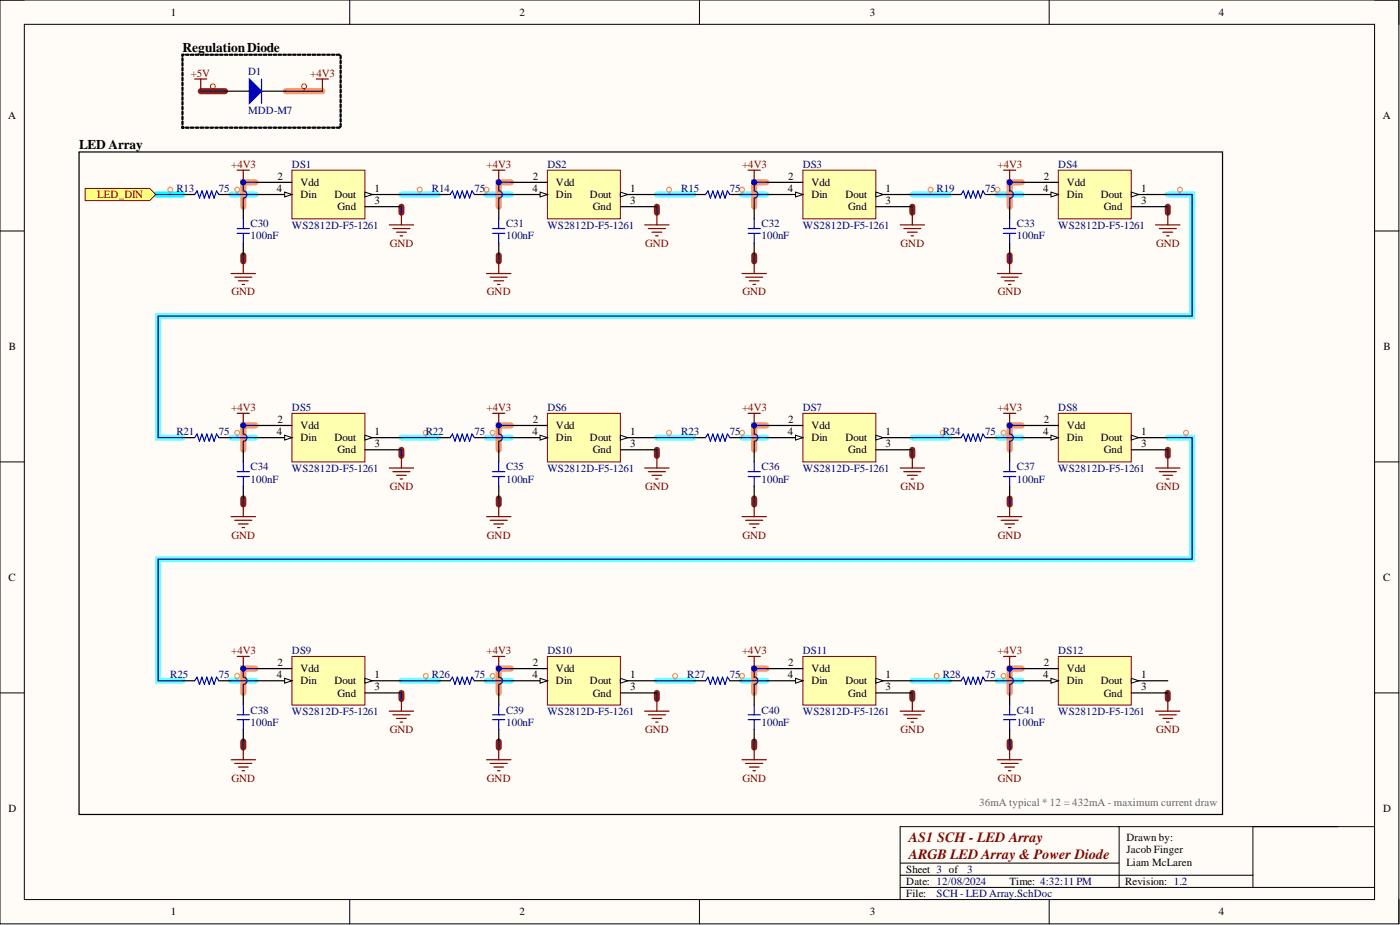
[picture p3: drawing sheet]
<svg xmlns="http://www.w3.org/2000/svg" width="292mm" height="193mm" viewBox="0 0 292 193" stroke-linecap="round" stroke-linejoin="round" font-family="sans-serif">
<path d="M0 0h291.9v192.7h-291.9z" fill-rule="evenodd" fill="#fffcf8"/>
<path d="M0 0h291.9v192.7h-291.9z" fill="none" stroke="#000" stroke-width=".21"/>
<path d="M5.1 5.1h281.7v182.6h-281.7z" fill-rule="evenodd" fill="#fffcf8"/>
<g fill="none" stroke="#000" stroke-width=".21">
<path d="M0 0h5.1M5.1 5.1h281.7v182.6h-281.7zM73 0v5.1M145.9 0v5.1M218.9 0v5.1M286.8 0h5.1v5.1M0 48.2h5.1M286.8 48.2h5.1M0 96.4h5.1M286.8 96.4h5.1M0 144.6h5.1M286.8 144.6h5.1"/>
<path d="M233.5 172.4v12.7M261.4 172.4v12.7M286.8 172.4h-99v15.3M73 187.7v5M145.9 187.7v5M187.8 185.1h99M187.8 182.6h73.6M187.8 180.1h45.7M218.9 187.7v5M291.9 187.7v5"/>
</g>
<g fill="none" stroke="#6effff" stroke-width="1.3">
<path d="M48.2 40.6h5.1M83.8 40.6h7.6M101.5 40.6h5.1M137.1 40.6h7.6M154.8 40.6h5.1M190.4 40.6h7.6M208.1 40.6h5.1M243.7 40.6h5v25.3h-215.7v25.4h5.1M48.2 91.3h5.1M83.8 91.3h7.6M101.5 91.3h5.1M137.1 91.3h7.6"/>
<path d="M154.8 91.3h5.1M190.4 91.3h7.6M208.1 91.3h5.1M243.7 91.3h5v25.4h-215.7v25.3h5.1M48.2 142h5.1M83.8 142h7.6M101.5 142h5.1M137.1 142h7.6M154.8 142h5.1M190.4 142h7.6M208.1 142h5.1"/>
</g>
<g fill="none" stroke="#f96" stroke-width="1.3">
<path d="M59.6 19h7.7M53.3 38h-2.5v5.1M106.6 38h-2.5v5.1M159.9 38h-2.5v5.1M213.2 38h-2.5v5.1M53.3 88.8h-2.5v5M106.6 88.8h-2.5v5M159.9 88.8h-2.5v5M213.2 88.8h-2.5v5M53.3 139.5h-2.5v5.1M106.6 139.5h-2.5v5.1M159.9 139.5h-2.5v5.1"/>
<path d="M213.2 139.5h-2.5v5.1"/>
</g>
<path d="M32.5 40.6h5.6" fill="none" stroke="#0ff" stroke-width="1.3"/>
<path d="M41.9 19h5.1" fill="none" stroke="#a61c00" stroke-width="1.3"/>
<g fill="none" stroke="#783f04" stroke-width="1.3">
<path d="M50.8 53.3v1.2M83.8 43.1v1.3M104.1 53.3v1.2M137.1 43.1v1.3M157.4 53.3v1.2M190.4 43.1v1.3M210.7 53.3v1.2M243.7 43.1v1.3M83.8 93.8v1.3M137.1 93.8v1.3M190.4 93.8v1.3M243.7 93.8v1.3"/>
<path d="M50.8 104v1.2M104.1 104v1.2M157.4 104v1.2M210.7 104v1.2M50.8 154.7v1.3M83.8 144.6v1.2M104.1 154.7v1.3M137.1 144.6v1.2M157.4 154.7v1.3M190.4 144.6v1.2M210.7 154.7v1.3M243.7 144.6v1.2"/>
</g>
<path d="M60.9 35.5h15.2v10.2h-15.2z" fill-rule="evenodd" fill="#ffffb0"/>
<path d="M60.9 35.5h15.2v10.2h-15.2z" fill="none" stroke="#800000" stroke-width=".21"/>
<path d="M76.1 40.6h7.7" fill="none" stroke="#000" stroke-width=".25"/>
<path d="M76.1 40.1l1.6 .5-1.6 .5z" fill="#f8fcff"/>
<path d="M76.1 40.1l1.6 .5-1.6 .5z" fill="none" stroke="#000" stroke-width=".21"/>
<path d="M53.3 38h7.6M53.3 40.6h7.6M76.1 43.1h7.7" fill="none" stroke="#000" stroke-width=".25"/>
<path d="M59.4 40.1l1.5 .5-1.5 .5z" fill="#f8fcff"/>
<path d="M59.4 40.1l1.5 .5-1.5 .5z" fill="none" stroke="#000" stroke-width=".21"/>
<path d="M49.5 48.7h2.5M49.5 47.7h2.5M50.8 45.7v2M50.8 48.7v2" fill="none" stroke="#00f" stroke-width=".25"/>
<path d="M50.8 43.1v2.6M50.8 50.7v2.6" fill="none" stroke="#000" stroke-width=".25"/>
<path d="M49.5 35.5h2.5M50.8 35.5v2.5" fill="none" stroke="#800000" stroke-width=".25"/>
<circle cx="50.8" cy="38" r=".51" fill="#000080"/>
<circle cx="50.8" cy="38" r=".51" fill="none" stroke="#000080" stroke-width=".21"/>
<path d="M48.2 57.1h5.1M49 57.8h3.5M49.7 58.6h2.1M50.5 59.3h.5M50.8 54.5v2.6M81.2 46.9h5.1M82 47.7h3.5M82.7 48.4h2.1M83.5 49.2h.5M83.8 44.4v2.5" fill="none" stroke="#800000" stroke-width=".25"/>
<path d="M17.8 39.3h13.4l1.3 1.3-1.3 1.2h-13.4z" fill-rule="evenodd" fill="#ffff80"/>
<path d="M17.8 39.3h13.4l1.3 1.3-1.3 1.2h-13.4z" fill="none" stroke="#800000" stroke-width=".21"/>
<path d="M114.2 35.5h15.2v10.2h-15.2z" fill-rule="evenodd" fill="#ffffb0"/>
<path d="M114.2 35.5h15.2v10.2h-15.2z" fill="none" stroke="#800000" stroke-width=".21"/>
<path d="M129.4 40.6h7.7" fill="none" stroke="#000" stroke-width=".25"/>
<path d="M129.4 40.1l1.6 .5-1.6 .5z" fill="#f8fcff"/>
<path d="M129.4 40.1l1.6 .5-1.6 .5z" fill="none" stroke="#000" stroke-width=".21"/>
<path d="M106.6 38h7.6M106.6 40.6h7.6M129.4 43.1h7.7" fill="none" stroke="#000" stroke-width=".25"/>
<path d="M112.7 40.1l1.5 .5-1.5 .5z" fill="#f8fcff"/>
<path d="M112.7 40.1l1.5 .5-1.5 .5z" fill="none" stroke="#000" stroke-width=".21"/>
<path d="M102.8 48.7h2.5M102.8 47.7h2.5M104.1 45.7v2M104.1 48.7v2" fill="none" stroke="#00f" stroke-width=".25"/>
<path d="M104.1 43.1v2.6M104.1 50.7v2.6" fill="none" stroke="#000" stroke-width=".25"/>
<path d="M102.8 35.5h2.5M104.1 35.5v2.5" fill="none" stroke="#800000" stroke-width=".25"/>
<circle cx="104.1" cy="38" r=".51" fill="#000080"/>
<circle cx="104.1" cy="38" r=".51" fill="none" stroke="#000080" stroke-width=".21"/>
<path d="M101.5 57.1h5.1M102.3 57.8h3.5M103 58.6h2.1M103.8 59.3h.5M104.1 54.5v2.6M134.5 46.9h5.1M135.3 47.7h3.5M136 48.4h2.1M136.8 49.2h.5M137.1 44.4v2.5" fill="none" stroke="#800000" stroke-width=".25"/>
<path d="M167.5 35.5h15.2v10.2h-15.2z" fill-rule="evenodd" fill="#ffffb0"/>
<path d="M167.5 35.5h15.2v10.2h-15.2z" fill="none" stroke="#800000" stroke-width=".21"/>
<path d="M182.7 40.6h7.7" fill="none" stroke="#000" stroke-width=".25"/>
<path d="M182.7 40.1l1.6 .5-1.6 .5z" fill="#f8fcff"/>
<path d="M182.7 40.1l1.6 .5-1.6 .5z" fill="none" stroke="#000" stroke-width=".21"/>
<path d="M159.9 38h7.6M159.9 40.6h7.6M182.7 43.1h7.7" fill="none" stroke="#000" stroke-width=".25"/>
<path d="M166 40.1l1.5 .5-1.5 .5z" fill="#f8fcff"/>
<path d="M166 40.1l1.5 .5-1.5 .5z" fill="none" stroke="#000" stroke-width=".21"/>
<path d="M156.1 48.7h2.5M156.1 47.7h2.5M157.4 45.7v2M157.4 48.7v2" fill="none" stroke="#00f" stroke-width=".25"/>
<path d="M157.4 43.1v2.6M157.4 50.7v2.6" fill="none" stroke="#000" stroke-width=".25"/>
<path d="M156.1 35.5h2.5M157.4 35.5v2.5" fill="none" stroke="#800000" stroke-width=".25"/>
<circle cx="157.4" cy="38" r=".51" fill="#000080"/>
<circle cx="157.4" cy="38" r=".51" fill="none" stroke="#000080" stroke-width=".21"/>
<path d="M154.8 57.1h5.1M155.6 57.8h3.5M156.3 58.6h2.1M157.1 59.3h.5M157.4 54.5v2.6M187.8 46.9h5.1M188.6 47.7h3.5M189.3 48.4h2.1M190.1 49.2h.5M190.4 44.4v2.5" fill="none" stroke="#800000" stroke-width=".25"/>
<path d="M220.8 35.5h15.2v10.2h-15.2z" fill-rule="evenodd" fill="#ffffb0"/>
<path d="M220.8 35.5h15.2v10.2h-15.2z" fill="none" stroke="#800000" stroke-width=".21"/>
<path d="M236 40.6h7.7" fill="none" stroke="#000" stroke-width=".25"/>
<path d="M236 40.1l1.6 .5-1.6 .5z" fill="#f8fcff"/>
<path d="M236 40.1l1.6 .5-1.6 .5z" fill="none" stroke="#000" stroke-width=".21"/>
<path d="M213.2 38h7.6M213.2 40.6h7.6M236 43.1h7.7" fill="none" stroke="#000" stroke-width=".25"/>
<path d="M219.3 40.1l1.5 .5-1.5 .5z" fill="#f8fcff"/>
<path d="M219.3 40.1l1.5 .5-1.5 .5z" fill="none" stroke="#000" stroke-width=".21"/>
<path d="M209.4 48.7h2.5M209.4 47.7h2.5M210.7 45.7v2M210.7 48.7v2" fill="none" stroke="#00f" stroke-width=".25"/>
<path d="M210.7 43.1v2.6M210.7 50.7v2.6" fill="none" stroke="#000" stroke-width=".25"/>
<path d="M209.4 35.5h2.5M210.7 35.5v2.5" fill="none" stroke="#800000" stroke-width=".25"/>
<circle cx="210.7" cy="38" r=".51" fill="#000080"/>
<circle cx="210.7" cy="38" r=".51" fill="none" stroke="#000080" stroke-width=".21"/>
<path d="M208.1 57.1h5.1M208.9 57.8h3.5M209.6 58.6h2.1M210.4 59.3h.5M210.7 54.5v2.6M241.1 46.9h5.1M241.9 47.7h3.5M242.6 48.4h2.1M243.4 49.2h.5M243.7 44.4v2.5" fill="none" stroke="#800000" stroke-width=".25"/>
<path d="M60.9 86.2h15.2v10.2h-15.2z" fill-rule="evenodd" fill="#ffffb0"/>
<path d="M60.9 86.2h15.2v10.2h-15.2z" fill="none" stroke="#800000" stroke-width=".21"/>
<path d="M76.1 91.3h7.7" fill="none" stroke="#000" stroke-width=".25"/>
<path d="M76.1 90.8l1.6 .5-1.6 .5z" fill="#f8fcff"/>
<path d="M76.1 90.8l1.6 .5-1.6 .5z" fill="none" stroke="#000" stroke-width=".21"/>
<path d="M53.3 88.8h7.6M53.3 91.3h7.6M76.1 93.8h7.7" fill="none" stroke="#000" stroke-width=".25"/>
<path d="M59.4 90.8l1.5 .5-1.5 .5z" fill="#f8fcff"/>
<path d="M59.4 90.8l1.5 .5-1.5 .5z" fill="none" stroke="#000" stroke-width=".21"/>
<path d="M49.5 99.4h2.5M49.5 98.4h2.5M50.8 96.4v2M50.8 99.4v2" fill="none" stroke="#00f" stroke-width=".25"/>
<path d="M50.8 93.8v2.6M50.8 101.4v2.6" fill="none" stroke="#000" stroke-width=".25"/>
<path d="M49.5 86.2h2.5M50.8 86.2v2.6" fill="none" stroke="#800000" stroke-width=".25"/>
<circle cx="50.8" cy="88.8" r=".51" fill="#000080"/>
<circle cx="50.8" cy="88.8" r=".51" fill="none" stroke="#000080" stroke-width=".21"/>
<path d="M81.2 97.6h5.1M82 98.4h3.5M82.7 99.2h2.1M83.5 99.9h.5M83.8 95.1v2.5M48.2 107.8h5.1M49 108.5h3.5M49.7 109.3h2.1M50.5 110.1h.5M50.8 105.2v2.6" fill="none" stroke="#800000" stroke-width=".25"/>
<path d="M114.2 86.2h15.2v10.2h-15.2z" fill-rule="evenodd" fill="#ffffb0"/>
<path d="M114.2 86.2h15.2v10.2h-15.2z" fill="none" stroke="#800000" stroke-width=".21"/>
<path d="M129.4 91.3h7.7" fill="none" stroke="#000" stroke-width=".25"/>
<path d="M129.4 90.8l1.6 .5-1.6 .5z" fill="#f8fcff"/>
<path d="M129.4 90.8l1.6 .5-1.6 .5z" fill="none" stroke="#000" stroke-width=".21"/>
<path d="M106.6 88.8h7.6M106.6 91.3h7.6M129.4 93.8h7.7" fill="none" stroke="#000" stroke-width=".25"/>
<path d="M112.7 90.8l1.5 .5-1.5 .5z" fill="#f8fcff"/>
<path d="M112.7 90.8l1.5 .5-1.5 .5z" fill="none" stroke="#000" stroke-width=".21"/>
<path d="M102.8 99.4h2.5M102.8 98.4h2.5M104.1 96.4v2M104.1 99.4v2" fill="none" stroke="#00f" stroke-width=".25"/>
<path d="M104.1 93.8v2.6M104.1 101.4v2.6" fill="none" stroke="#000" stroke-width=".25"/>
<path d="M102.8 86.2h2.5M104.1 86.2v2.6" fill="none" stroke="#800000" stroke-width=".25"/>
<circle cx="104.1" cy="88.8" r=".51" fill="#000080"/>
<circle cx="104.1" cy="88.8" r=".51" fill="none" stroke="#000080" stroke-width=".21"/>
<path d="M134.5 97.6h5.1M135.3 98.4h3.5M136 99.2h2.1M136.8 99.9h.5M137.1 95.1v2.5M101.5 107.8h5.1M102.3 108.5h3.5M103 109.3h2.1M103.8 110.1h.5M104.1 105.2v2.6" fill="none" stroke="#800000" stroke-width=".25"/>
<path d="M167.5 86.2h15.2v10.2h-15.2z" fill-rule="evenodd" fill="#ffffb0"/>
<path d="M167.5 86.2h15.2v10.2h-15.2z" fill="none" stroke="#800000" stroke-width=".21"/>
<path d="M182.7 91.3h7.7" fill="none" stroke="#000" stroke-width=".25"/>
<path d="M182.7 90.8l1.6 .5-1.6 .5z" fill="#f8fcff"/>
<path d="M182.7 90.8l1.6 .5-1.6 .5z" fill="none" stroke="#000" stroke-width=".21"/>
<path d="M159.9 88.8h7.6M159.9 91.3h7.6M182.7 93.8h7.7" fill="none" stroke="#000" stroke-width=".25"/>
<path d="M166 90.8l1.5 .5-1.5 .5z" fill="#f8fcff"/>
<path d="M166 90.8l1.5 .5-1.5 .5z" fill="none" stroke="#000" stroke-width=".21"/>
<path d="M156.1 99.4h2.5M156.1 98.4h2.5M157.4 96.4v2M157.4 99.4v2" fill="none" stroke="#00f" stroke-width=".25"/>
<path d="M157.4 93.8v2.6M157.4 101.4v2.6" fill="none" stroke="#000" stroke-width=".25"/>
<path d="M156.1 86.2h2.5M157.4 86.2v2.6" fill="none" stroke="#800000" stroke-width=".25"/>
<circle cx="157.4" cy="88.8" r=".51" fill="#000080"/>
<circle cx="157.4" cy="88.8" r=".51" fill="none" stroke="#000080" stroke-width=".21"/>
<path d="M187.8 97.6h5.1M188.6 98.4h3.5M189.3 99.2h2.1M190.1 99.9h.5M190.4 95.1v2.5M154.8 107.8h5.1M155.6 108.5h3.5M156.3 109.3h2.1M157.1 110.1h.5M157.4 105.2v2.6" fill="none" stroke="#800000" stroke-width=".25"/>
<path d="M220.8 86.2h15.2v10.2h-15.2z" fill-rule="evenodd" fill="#ffffb0"/>
<path d="M220.8 86.2h15.2v10.2h-15.2z" fill="none" stroke="#800000" stroke-width=".21"/>
<path d="M236 91.3h7.7" fill="none" stroke="#000" stroke-width=".25"/>
<path d="M236 90.8l1.6 .5-1.6 .5z" fill="#f8fcff"/>
<path d="M236 90.8l1.6 .5-1.6 .5z" fill="none" stroke="#000" stroke-width=".21"/>
<path d="M213.2 88.8h7.6M213.2 91.3h7.6M236 93.8h7.7" fill="none" stroke="#000" stroke-width=".25"/>
<path d="M219.3 90.8l1.5 .5-1.5 .5z" fill="#f8fcff"/>
<path d="M219.3 90.8l1.5 .5-1.5 .5z" fill="none" stroke="#000" stroke-width=".21"/>
<path d="M209.4 99.4h2.5M209.4 98.4h2.5M210.7 96.4v2M210.7 99.4v2" fill="none" stroke="#00f" stroke-width=".25"/>
<path d="M210.7 93.8v2.6M210.7 101.4v2.6" fill="none" stroke="#000" stroke-width=".25"/>
<path d="M209.4 86.2h2.5M210.7 86.2v2.6" fill="none" stroke="#800000" stroke-width=".25"/>
<circle cx="210.7" cy="88.8" r=".51" fill="#000080"/>
<circle cx="210.7" cy="88.8" r=".51" fill="none" stroke="#000080" stroke-width=".21"/>
<path d="M241.1 97.6h5.1M241.9 98.4h3.5M242.6 99.2h2.1M243.4 99.9h.5M243.7 95.1v2.5M208.1 107.8h5.1M208.9 108.5h3.5M209.6 109.3h2.1M210.4 110.1h.5M210.7 105.2v2.6" fill="none" stroke="#800000" stroke-width=".25"/>
<path d="M60.9 136.9h15.2v10.2h-15.2z" fill-rule="evenodd" fill="#ffffb0"/>
<path d="M60.9 136.9h15.2v10.2h-15.2z" fill="none" stroke="#800000" stroke-width=".21"/>
<path d="M76.1 142h7.7" fill="none" stroke="#000" stroke-width=".25"/>
<path d="M76.1 141.5l1.6 .5-1.6 .5z" fill="#f8fcff"/>
<path d="M76.1 141.5l1.6 .5-1.6 .5z" fill="none" stroke="#000" stroke-width=".21"/>
<path d="M53.3 139.5h7.6M53.3 142h7.6M76.1 144.6h7.7" fill="none" stroke="#000" stroke-width=".25"/>
<path d="M59.4 141.5l1.5 .5-1.5 .5z" fill="#f8fcff"/>
<path d="M59.4 141.5l1.5 .5-1.5 .5z" fill="none" stroke="#000" stroke-width=".21"/>
<path d="M49.5 150.1h2.5M49.5 149.1h2.5M50.8 147.1v2M50.8 150.1v2.1" fill="none" stroke="#00f" stroke-width=".25"/>
<path d="M50.8 144.6v2.5M50.8 152.2v2.5" fill="none" stroke="#000" stroke-width=".25"/>
<path d="M49.5 136.9h2.5M50.8 136.9v2.6" fill="none" stroke="#800000" stroke-width=".25"/>
<circle cx="50.8" cy="139.5" r=".51" fill="#000080"/>
<circle cx="50.8" cy="139.5" r=".51" fill="none" stroke="#000080" stroke-width=".21"/>
<path d="M48.2 158.5h5.1M49 159.3h3.5M50.8 156v2.5M81.2 148.4h5.1M82 149.1h3.5M82.7 149.9h2.1M83.5 150.6h.5M83.8 145.8v2.6M49.7 160h2.1M50.5 160.8h.5" fill="none" stroke="#800000" stroke-width=".25"/>
<path d="M114.2 136.9h15.2v10.2h-15.2z" fill-rule="evenodd" fill="#ffffb0"/>
<path d="M114.2 136.9h15.2v10.2h-15.2z" fill="none" stroke="#800000" stroke-width=".21"/>
<path d="M129.4 142h7.7" fill="none" stroke="#000" stroke-width=".25"/>
<path d="M129.4 141.5l1.6 .5-1.6 .5z" fill="#f8fcff"/>
<path d="M129.4 141.5l1.6 .5-1.6 .5z" fill="none" stroke="#000" stroke-width=".21"/>
<path d="M106.6 139.5h7.6M106.6 142h7.6M129.4 144.6h7.7" fill="none" stroke="#000" stroke-width=".25"/>
<path d="M112.7 141.5l1.5 .5-1.5 .5z" fill="#f8fcff"/>
<path d="M112.7 141.5l1.5 .5-1.5 .5z" fill="none" stroke="#000" stroke-width=".21"/>
<path d="M102.8 150.1h2.5M102.8 149.1h2.5M104.1 147.1v2M104.1 150.1v2.1" fill="none" stroke="#00f" stroke-width=".25"/>
<path d="M104.1 144.6v2.5M104.1 152.2v2.5" fill="none" stroke="#000" stroke-width=".25"/>
<path d="M102.8 136.9h2.5M104.1 136.9v2.6" fill="none" stroke="#800000" stroke-width=".25"/>
<circle cx="104.1" cy="139.5" r=".51" fill="#000080"/>
<circle cx="104.1" cy="139.5" r=".51" fill="none" stroke="#000080" stroke-width=".21"/>
<path d="M101.5 158.5h5.1M102.3 159.3h3.5M104.1 156v2.5M134.5 148.4h5.1M135.3 149.1h3.5M136 149.9h2.1M136.8 150.6h.5M137.1 145.8v2.6M103 160h2.1M103.8 160.8h.5" fill="none" stroke="#800000" stroke-width=".25"/>
<path d="M167.5 136.9h15.2v10.2h-15.2z" fill-rule="evenodd" fill="#ffffb0"/>
<path d="M167.5 136.9h15.2v10.2h-15.2z" fill="none" stroke="#800000" stroke-width=".21"/>
<path d="M182.7 142h7.7" fill="none" stroke="#000" stroke-width=".25"/>
<path d="M182.7 141.5l1.6 .5-1.6 .5z" fill="#f8fcff"/>
<path d="M182.7 141.5l1.6 .5-1.6 .5z" fill="none" stroke="#000" stroke-width=".21"/>
<path d="M159.9 139.5h7.6M159.9 142h7.6M182.7 144.6h7.7" fill="none" stroke="#000" stroke-width=".25"/>
<path d="M166 141.5l1.5 .5-1.5 .5z" fill="#f8fcff"/>
<path d="M166 141.5l1.5 .5-1.5 .5z" fill="none" stroke="#000" stroke-width=".21"/>
<path d="M156.1 150.1h2.5M156.1 149.1h2.5M157.4 147.1v2M157.4 150.1v2.1" fill="none" stroke="#00f" stroke-width=".25"/>
<path d="M157.4 144.6v2.5M157.4 152.2v2.5" fill="none" stroke="#000" stroke-width=".25"/>
<path d="M156.1 136.9h2.5M157.4 136.9v2.6" fill="none" stroke="#800000" stroke-width=".25"/>
<circle cx="157.4" cy="139.5" r=".51" fill="#000080"/>
<circle cx="157.4" cy="139.5" r=".51" fill="none" stroke="#000080" stroke-width=".21"/>
<path d="M154.8 158.5h5.1M155.6 159.3h3.5M157.4 156v2.5M187.8 148.4h5.1M188.6 149.1h3.5M189.3 149.9h2.1M190.1 150.6h.5M190.4 145.8v2.6M156.3 160h2.1M157.1 160.8h.5" fill="none" stroke="#800000" stroke-width=".25"/>
<path d="M220.8 136.9h15.2v10.2h-15.2z" fill-rule="evenodd" fill="#ffffb0"/>
<path d="M220.8 136.9h15.2v10.2h-15.2z" fill="none" stroke="#800000" stroke-width=".21"/>
<path d="M236 142h7.7" fill="none" stroke="#000" stroke-width=".25"/>
<path d="M236 141.5l1.6 .5-1.6 .5z" fill="#f8fcff"/>
<path d="M236 141.5l1.6 .5-1.6 .5z" fill="none" stroke="#000" stroke-width=".21"/>
<path d="M213.2 139.5h7.6M213.2 142h7.6M236 144.6h7.7" fill="none" stroke="#000" stroke-width=".25"/>
<path d="M219.3 141.5l1.5 .5-1.5 .5z" fill="#f8fcff"/>
<path d="M219.3 141.5l1.5 .5-1.5 .5z" fill="none" stroke="#000" stroke-width=".21"/>
<path d="M209.4 150.1h2.5M209.4 149.1h2.5M210.7 147.1v2M210.7 150.1v2.1" fill="none" stroke="#00f" stroke-width=".25"/>
<path d="M210.7 144.6v2.5M210.7 152.2v2.5" fill="none" stroke="#000" stroke-width=".25"/>
<path d="M209.4 136.9h2.5M210.7 136.9v2.6" fill="none" stroke="#800000" stroke-width=".25"/>
<circle cx="210.7" cy="139.5" r=".51" fill="#000080"/>
<circle cx="210.7" cy="139.5" r=".51" fill="none" stroke="#000080" stroke-width=".21"/>
<path d="M208.1 158.5h5.1M208.9 159.3h3.5M210.7 156v2.5M241.1 148.4h5.1M241.9 149.1h3.5M242.6 149.9h2.1M243.4 150.6h.5M243.7 145.8v2.6M209.6 160h2.1M210.4 160.8h.5" fill="none" stroke="#800000" stroke-width=".25"/>
<path d="M47 19h5M54.6 19h5" fill="none" stroke="#000" stroke-width=".25"/>
<path d="M54.6 16.5v5.1" fill="none" stroke="#00f" stroke-width=".25"/>
<path d="M52 16.5l2.6 2.5-2.6 2.6z" fill="#00f"/>
<g fill="none" stroke="#00f" stroke-width=".25">
<path d="M52 16.5l2.6 2.5-2.6 2.6zM40.6 40.6l.5-.8 .5 1.5 .5-1.5 .5 1.5 .5-1.5 .6 1.5 .5-1.5 .5 1.5 .5-1.5 .5 .8M93.9 40.6l.5-.8 .5 1.5 .5-1.5 .5 1.5 .5-1.5 .6 1.5 .5-1.5 .5 1.5 .5-1.5 .5 .8M147.2 40.6l.5-.8 .5 1.5 .5-1.5 .5 1.5 .5-1.5 .6 1.5 .5-1.5 .5 1.5 .5-1.5 .5 .8M200.5 40.6l.5-.8 .5 1.5 .5-1.5 .5 1.5 .5-1.5 .5 1.5 .6-1.5 .5 1.5 .5-1.5 .5 .8M40.6 91.3l.5-.8 .5 1.6 .5-1.6 .5 1.6 .5-1.6 .6 1.6 .5-1.6 .5 1.6 .5-1.6 .5 .8M93.9 91.3l.5-.8 .5 1.6 .5-1.6 .5 1.6 .5-1.6 .6 1.6 .5-1.6 .5 1.6 .5-1.6 .5 .8M147.2 91.3l.5-.8 .5 1.6 .5-1.6 .5 1.6 .5-1.6 .6 1.6 .5-1.6 .5 1.6 .5-1.6 .5 .8M200.5 91.3l.5-.8 .5 1.6 .5-1.6 .5 1.6 .5-1.6 .5 1.6 .6-1.6 .5 1.6 .5-1.6 .5 .8M40.6 142l.5-.7 .5 1.5 .5-1.5 .5 1.5 .5-1.5 .6 1.5 .5-1.5 .5 1.5 .5-1.5 .5 .7M93.9 142l.5-.7 .5 1.5 .5-1.5 .5 1.5 .5-1.5 .6 1.5 .5-1.5 .5 1.5 .5-1.5 .5 .7M147.2 142l.5-.7 .5 1.5 .5-1.5 .5 1.5 .5-1.5 .6 1.5 .5-1.5 .5 1.5 .5-1.5 .5 .7"/>
<path d="M200.5 142l.5-.7 .5 1.5 .5-1.5 .5 1.5 .5-1.5 .5 1.5 .6-1.5 .5 1.5 .5-1.5 .5 .7"/>
</g>
<path d="M40.6 16.5h2.5M41.9 16.5v2.5M66 16.5h2.5M67.3 16.5v2.5" fill="none" stroke="#800000" stroke-width=".25"/>
<g fill="none" stroke="#f00" stroke-width=".21">
<path d="M44.4 18.5v.5M63.5 18.5v.5"/>
<circle cx="44.4" cy="18" r=".51"/>
<circle cx="63.5" cy="18" r=".51"/>
</g>
<g fill="none" stroke="#000" stroke-width=".25">
<path d="M16.5 31.7h238.6v138.2h-238.6zM38.1 40.6h2.5M45.7 40.6h2.5M91.4 40.6h2.5M99 40.6h2.5M144.7 40.6h2.5M152.3 40.6h2.5M198 40.6h2.5M205.6 40.6h2.5M38.1 91.3h2.5M45.7 91.3h2.5M91.4 91.3h2.5"/>
<path d="M99 91.3h2.5M144.7 91.3h2.5M152.3 91.3h2.5M198 91.3h2.5M205.6 91.3h2.5M38.1 142h2.5M45.7 142h2.5M91.4 142h2.5M99 142h2.5M144.7 142h2.5M152.3 142h2.5M198 142h2.5"/>
<path d="M205.6 142h2.5"/>
</g>
<path d="M38 26.3l.2 .1-.1 .4zM38 25.3l.2 .1-.1 .6-.2-.1zM38 24.3h.2l-.1 .7-.2-.1zM38 23.2l.2 .1-.1 .7-.2-.2zM38 22.2l.2 .1-.1 .7-.2-.2zM38 21.2l.2 .1-.1 .6-.2-.1zM38 20.2l.2 .1-.1 .6-.2-.1zM38 19.2l.2 .1-.1 .6-.2-.1zM38 18.2l.2 .1-.1 .6-.2-.1zM38 17.2h.2l-.1 .7-.2-.1zM38 16.1l.2 .1-.1 .7-.2-.2zM38 15.1l.2 .1-.1 .7-.2-.2zM38 14.1l.2 .1-.1 .6-.2-.1zM38 13.1l.2 .1-.1 .6-.2-.1zM38 12.1l.2 .1-.1 .6-.2-.1zM37.9 11.3l.6 .1-.4 .1 .1-.1-.1 .4zM38.7 11.3h.6l.2 .1-.7 .1zM39.8 11.3h.6l.1 .1-.7 .1zM40.8 11.3h.6l.1 .1-.6 .1zM41.8 11.3h.6l.1 .1-.6 .1zM42.8 11.3h.6l.1 .1-.6 .1zM43.8 11.3h.6l.1 .1-.6 .1zM44.8 11.3h.6l.2 .1-.7 .1zM45.8 11.3h.6l.2 .1-.7 .1zM46.9 11.3h.6l.1 .1-.6 .1zM47.9 11.3h.6l.1 .1-.6 .1zM48.9 11.3h.6l.1 .1-.6 .1zM49.9 11.3h.6l.1 .1-.6 .1zM50.9 11.3h.6l.1 .1-.6 .1zM51.9 11.3h.6l.2 .1-.7 .1zM53 11.3h.6l.1 .1-.7 .1zM54 11.3h.6l.1 .1-.6 .1zM55 11.3h.6l.1 .1-.6 .1zM56 11.3h.6l.1 .1-.6 .1zM57 11.3h.6l.1 .1-.6 .1zM58 11.3h.6l.2 .1-.7 .1zM59 11.3h.6l.2 .1-.7 .1zM60.1 11.3h.6l.1 .1-.6 .1zM61.1 11.3h.6l.1 .1-.6 .1zM62.1 11.3h.6l.1 .1-.6 .1zM63.1 11.3h.6l.1 .1-.6 .1zM64.1 11.3h.6l.1 .1-.6 .1zM65.1 11.3h.6l.2 .1-.7 .1zM66.2 11.3h.5l.2 .1-.7 .1zM67.2 11.3h.6l.1 .1-.6 .1zM68.2 11.3h.6l.1 .1-.6 .1zM69.2 11.3h.6l.1 .1-.6 .1zM70.2 11.3h.6l.1 .1-.6 .1zM71 11.6l.2 .1-.1 .6-.2-.1zM71 12.6l.2 .1-.1 .6-.2-.1zM71 13.6l.2 .1-.1 .6-.2-.1zM71 14.6l.2 .1-.1 .6-.2-.1zM71 15.6l.2 .1-.1 .7-.2-.2zM71 16.7h.2l-.1 .7-.2-.2zM71 17.7l.2 .1-.1 .6-.2-.1zM71 18.7l.2 .1-.1 .6-.2-.1zM71 19.7l.2 .1-.1 .6-.2-.1zM71 20.7l.2 .1-.1 .6-.2-.1zM71 21.7l.2 .1-.1 .6-.2-.1zM71 22.7l.2 .1-.1 .7-.2-.2zM71 23.8h.2l-.1 .7-.2-.2zM71 24.8l.2 .1-.1 .6-.2-.1zM71 25.8l.2 .1-.1 .6-.2-.1zM70.2 26.5h.6l.1 .1-.6 .2zM69.2 26.5h.6l.1 .1-.6 .2zM68.2 26.5h.6l.1 .1-.6 .2zM67.2 26.5h.6l.1 .1-.6 .2zM66.2 26.5h.5l.2 .1-.7 .2zM65.1 26.5h.6l.2 .1-.7 .2zM64.1 26.5h.6l.1 .1-.6 .2zM63.1 26.5h.6l.1 .1-.6 .2zM62.1 26.5h.6l.1 .1-.6 .2zM61.1 26.5h.6l.1 .1-.6 .2zM60.1 26.5h.6l.1 .1-.6 .2zM59 26.5h.6l.2 .1-.7 .2zM58 26.5h.6l.2 .1-.7 .2zM57 26.5h.6l.1 .1-.6 .2zM56 26.5h.6l.1 .1-.6 .2zM55 26.5h.6l.1 .1-.6 .2zM54 26.5h.6l.1 .1-.6 .2zM53 26.5h.6l.1 .1-.7 .2zM51.9 26.5h.6l.2 .1-.7 .2zM50.9 26.5h.6l.1 .1-.6 .2zM49.9 26.5h.6l.1 .1-.6 .2zM48.9 26.5h.6l.1 .1-.6 .2zM47.9 26.5h.6l.1 .1-.6 .2zM46.9 26.5h.6l.1 .1-.6 .2zM45.8 26.5h.6l.2 .1-.7 .2zM44.8 26.5h.6l.2 .1-.7 .2zM43.8 26.5h.6l.1 .1-.6 .2zM42.8 26.5h.6l.1 .1-.6 .2zM41.8 26.5h.6l.1 .1-.6 .2zM40.8 26.5h.6l.1 .1-.6 .2zM39.8 26.5h.6l.1 .1-.7 .2zM38.7 26.5h.6l.2 .1-.7 .2zM38 26.5l.5 .1-.4 .2z" fill="#000" stroke="#000" stroke-width=".21"/>
<g fill="none" stroke="#e69138" stroke-width=".21">
<path d="M35.5 40.1v.5M49.5 40.1v.5M87.6 40.1v.5M101.5 40.1v.5M139.6 40.1v.5M154.8 40.1v.5M194.2 40.1v.5M208.1 40.1v.5M246.2 40.1v.5M49.5 90.8v.5M88.8 90.8v.5M102.8 90.8v.5"/>
<path d="M139.6 90.8v.5M154.8 90.8v.5M196.7 90.8v.5M209.4 90.8v.5M247.5 90.8v.5M49.5 141.5v.5M88.8 141.5v.5M102.8 141.5v.5M140.9 141.5v.5M154.8 141.5v.5M195.4 141.5v.5M209.4 141.5v.5"/>
<circle cx="35.5" cy="39.6" r=".51"/>
<circle cx="49.5" cy="39.6" r=".51"/>
<circle cx="87.6" cy="39.6" r=".51"/>
<circle cx="101.5" cy="39.6" r=".51"/>
<circle cx="139.6" cy="39.6" r=".51"/>
<circle cx="154.8" cy="39.6" r=".51"/>
<circle cx="194.2" cy="39.6" r=".51"/>
<circle cx="208.1" cy="39.6" r=".51"/>
<circle cx="246.2" cy="39.6" r=".51"/>
<circle cx="49.5" cy="90.3" r=".51"/>
<circle cx="88.8" cy="90.3" r=".51"/>
<circle cx="102.8" cy="90.3" r=".51"/>
<circle cx="139.6" cy="90.3" r=".51"/>
<circle cx="154.8" cy="90.3" r=".51"/>
<circle cx="196.7" cy="90.3" r=".51"/>
<circle cx="209.4" cy="90.3" r=".51"/>
<circle cx="247.5" cy="90.3" r=".51"/>
<circle cx="49.5" cy="141" r=".51"/>
<circle cx="88.8" cy="141" r=".51"/>
<circle cx="102.8" cy="141" r=".51"/>
<circle cx="140.9" cy="141" r=".51"/>
<circle cx="154.8" cy="141" r=".51"/>
<circle cx="195.4" cy="141" r=".51"/>
<circle cx="209.4" cy="141" r=".51"/>
</g>
<path d="M53.3 38h-2.5v1.8a.76 .76 0 0 1 .7 .8 .76 .76 0 0 1-.7 .7v1.8M48.2 40.6h5.1" fill="none" stroke="#000080" stroke-width=".25"/>
<circle cx="50.8" cy="38" r=".51" fill="#000080"/>
<circle cx="50.8" cy="38" r=".51" fill="none" stroke="#000080" stroke-width=".21"/>
<path d="M106.6 38h-2.5v1.8a.76 .76 0 0 1 .7 .8 .76 .76 0 0 1-.7 .7v1.8M32.5 40.6h5.6M101.5 40.6h5.1" fill="none" stroke="#000080" stroke-width=".25"/>
<circle cx="104.1" cy="38" r=".51" fill="#000080"/>
<circle cx="104.1" cy="38" r=".51" fill="none" stroke="#000080" stroke-width=".21"/>
<path d="M159.9 38h-2.5v1.8a.76 .76 0 0 1 .7 .8 .76 .76 0 0 1-.7 .7v1.8M154.8 40.6h5.1" fill="none" stroke="#000080" stroke-width=".25"/>
<circle cx="157.4" cy="38" r=".51" fill="#000080"/>
<circle cx="157.4" cy="38" r=".51" fill="none" stroke="#000080" stroke-width=".21"/>
<path d="M213.2 38h-2.5v1.8a.76 .76 0 0 1 .7 .8 .76 .76 0 0 1-.7 .7v1.8M208.1 40.6h5.1" fill="none" stroke="#000080" stroke-width=".25"/>
<circle cx="210.7" cy="38" r=".51" fill="#000080"/>
<circle cx="210.7" cy="38" r=".51" fill="none" stroke="#000080" stroke-width=".21"/>
<path d="M83.8 40.6h7.6M137.1 40.6h7.6M190.4 40.6h7.6M48.2 91.3h5.1M53.3 88.8h-2.5v1.7a.76 .76 0 0 1 .7 .8 .76 .76 0 0 1-.7 .8v1.7" fill="none" stroke="#000080" stroke-width=".25"/>
<circle cx="50.8" cy="88.8" r=".51" fill="#000080"/>
<circle cx="50.8" cy="88.8" r=".51" fill="none" stroke="#000080" stroke-width=".21"/>
<path d="M101.5 91.3h5.1M106.6 88.8h-2.5v1.7a.76 .76 0 0 1 .7 .8 .76 .76 0 0 1-.7 .8v1.7" fill="none" stroke="#000080" stroke-width=".25"/>
<circle cx="104.1" cy="88.8" r=".51" fill="#000080"/>
<circle cx="104.1" cy="88.8" r=".51" fill="none" stroke="#000080" stroke-width=".21"/>
<path d="M154.8 91.3h5.1M159.9 88.8h-2.5v1.7a.76 .76 0 0 1 .7 .8 .76 .76 0 0 1-.7 .8v1.7" fill="none" stroke="#000080" stroke-width=".25"/>
<circle cx="157.4" cy="88.8" r=".51" fill="#000080"/>
<circle cx="157.4" cy="88.8" r=".51" fill="none" stroke="#000080" stroke-width=".21"/>
<path d="M208.1 91.3h5.1M213.2 88.8h-2.5v1.7a.76 .76 0 0 1 .7 .8 .76 .76 0 0 1-.7 .8v1.7" fill="none" stroke="#000080" stroke-width=".25"/>
<circle cx="210.7" cy="88.8" r=".51" fill="#000080"/>
<circle cx="210.7" cy="88.8" r=".51" fill="none" stroke="#000080" stroke-width=".21"/>
<path d="M83.8 91.3h7.6M137.1 91.3h7.6M190.4 91.3h7.6M53.3 139.5h-2.5v1.8a.76 .76 0 0 1 .7 .7 .76 .76 0 0 1-.7 .8v1.8M48.2 142h5.1" fill="none" stroke="#000080" stroke-width=".25"/>
<circle cx="50.8" cy="139.5" r=".51" fill="#000080"/>
<circle cx="50.8" cy="139.5" r=".51" fill="none" stroke="#000080" stroke-width=".21"/>
<path d="M106.6 139.5h-2.5v1.8a.76 .76 0 0 1 .7 .7 .76 .76 0 0 1-.7 .8v1.8M101.5 142h5.1" fill="none" stroke="#000080" stroke-width=".25"/>
<circle cx="104.1" cy="139.5" r=".51" fill="#000080"/>
<circle cx="104.1" cy="139.5" r=".51" fill="none" stroke="#000080" stroke-width=".21"/>
<path d="M159.9 139.5h-2.5v1.8a.76 .76 0 0 1 .7 .7 .76 .76 0 0 1-.7 .8v1.8M154.8 142h5.1" fill="none" stroke="#000080" stroke-width=".25"/>
<circle cx="157.4" cy="139.5" r=".51" fill="#000080"/>
<circle cx="157.4" cy="139.5" r=".51" fill="none" stroke="#000080" stroke-width=".21"/>
<path d="M213.2 139.5h-2.5v1.8a.76 .76 0 0 1 .7 .7 .76 .76 0 0 1-.7 .8v1.8M208.1 142h5.1" fill="none" stroke="#000080" stroke-width=".25"/>
<circle cx="210.7" cy="139.5" r=".51" fill="#000080"/>
<circle cx="210.7" cy="139.5" r=".51" fill="none" stroke="#000080" stroke-width=".21"/>
<g fill="none" stroke="#000080" stroke-width=".25">
<path d="M41.9 19h5.1M59.6 19h7.7M50.8 53.3v1.2M83.8 43.1v1.3M104.1 53.3v1.2M137.1 43.1v1.3M157.4 53.3v1.2M190.4 43.1v1.3M210.7 53.3v1.2M243.7 40.6h5v25.3h-215.7v25.4h5.1M243.7 43.1v1.3M83.8 93.8v1.3"/>
<path d="M137.1 93.8v1.3M190.4 93.8v1.3M243.7 91.3h5v25.4h-215.7v25.3h5.1M243.7 93.8v1.3M50.8 104v1.2M104.1 104v1.2M157.4 104v1.2M210.7 104v1.2M50.8 154.7v1.3M83.8 142h7.6M83.8 144.6v1.2M104.1 154.7v1.3"/>
<path d="M137.1 142h7.6M137.1 144.6v1.2M157.4 154.7v1.3M190.4 142h7.6M190.4 144.6v1.2M210.7 154.7v1.3M243.7 144.6v1.2"/>
</g>
<g font-size="3" fill="#800000">
<text x="189.6" y="175.6">AS1 SCH - LED Array</text>
<text x="189.6" y="179.1">ARGB LED Array&amp; Power Diode</text>
</g>
<g font-size="2.8">
<text x="38.1" y="10.8">RegulationDiode</text>
<text x="16.5" y="31.1">LED Array</text>
</g>
<g font-size="2.3">
<text x="35.6" y="3.3">1</text>
<text x="108.4" y="3.3">2</text>
<text x="181.5" y="3.3">3</text>
<text x="254.3" y="3.3">4</text>
<text x="1.7" y="24.9">A</text>
<text x="288.5" y="24.9">A</text>
<text x="57.8" y="40.1">4</text>
<text x="57.9" y="37.5">2</text>
<text x="62.7" y="38.8">Vdd</text>
<text x="62.7" y="41.3">Din</text>
<text x="69.8" y="41.3">Dout</text>
<text x="78.2" y="40.1">1</text>
<text x="111.1" y="40.1">4</text>
<text x="111.2" y="37.5">2</text>
<text x="116" y="38.8">Vdd</text>
<text x="116" y="41.3">Din</text>
<text x="123.1" y="41.3">Dout</text>
<text x="131.5" y="40.1">1</text>
<text x="164.4" y="40.1">4</text>
<text x="164.5" y="37.5">2</text>
<text x="169.3" y="38.8">Vdd</text>
<text x="169.3" y="41.3">Din</text>
<text x="176.4" y="41.3">Dout</text>
<text x="184.8" y="40.1">1</text>
<text x="217.7" y="40.1">4</text>
<text x="217.8" y="37.5">2</text>
<text x="222.6" y="38.8">Vdd</text>
<text x="222.6" y="41.3">Din</text>
<text x="229.7" y="41.3">Dout</text>
<text x="238.1" y="40.1">1</text>
<text x="70.4" y="43.9">Gnd</text>
<text x="78.2" y="42.6">3</text>
<text x="123.7" y="43.9">Gnd</text>
<text x="131.5" y="42.6">3</text>
<text x="177" y="43.9">Gnd</text>
<text x="184.8" y="42.6">3</text>
<text x="230.3" y="43.9">Gnd</text>
<text x="238.1" y="42.6">3</text>
<text x="1.9" y="73">B</text>
<text x="288.7" y="73">B</text>
<text x="57.9" y="88.3">2</text>
<text x="62.7" y="89.5">Vdd</text>
<text x="111.2" y="88.3">2</text>
<text x="116" y="89.5">Vdd</text>
<text x="164.5" y="88.3">2</text>
<text x="169.3" y="89.5">Vdd</text>
<text x="217.8" y="88.3">2</text>
<text x="222.6" y="89.5">Vdd</text>
<text x="57.8" y="90.8">4</text>
<text x="62.7" y="92.1">Din</text>
<text x="69.8" y="92.1">Dout</text>
<text x="70.4" y="94.6">Gnd</text>
<text x="78.2" y="90.8">1</text>
<text x="78.2" y="93.3">3</text>
<text x="111.1" y="90.8">4</text>
<text x="116" y="92.1">Din</text>
<text x="123.1" y="92.1">Dout</text>
<text x="123.7" y="94.6">Gnd</text>
<text x="131.5" y="90.8">1</text>
<text x="131.5" y="93.3">3</text>
<text x="164.4" y="90.8">4</text>
<text x="169.3" y="92.1">Din</text>
<text x="176.4" y="92.1">Dout</text>
<text x="177" y="94.6">Gnd</text>
<text x="184.8" y="90.8">1</text>
<text x="184.8" y="93.3">3</text>
<text x="217.7" y="90.8">4</text>
<text x="222.6" y="92.1">Din</text>
<text x="229.7" y="92.1">Dout</text>
<text x="230.3" y="94.6">Gnd</text>
<text x="238.1" y="90.8">1</text>
<text x="238.1" y="93.3">3</text>
<text x="1.8" y="121.2">C</text>
<text x="288.6" y="121.2">C</text>
<text x="57.8" y="141.5">4</text>
<text x="57.9" y="139">2</text>
<text x="62.7" y="140.2">Vdd</text>
<text x="62.7" y="142.8">Din</text>
<text x="69.8" y="142.8">Dout</text>
<text x="78.2" y="141.5">1</text>
<text x="111.1" y="141.5">4</text>
<text x="111.2" y="139">2</text>
<text x="116" y="140.2">Vdd</text>
<text x="116" y="142.8">Din</text>
<text x="123.1" y="142.8">Dout</text>
<text x="131.5" y="141.5">1</text>
<text x="164.4" y="141.5">4</text>
<text x="164.5" y="139">2</text>
<text x="169.3" y="140.2">Vdd</text>
<text x="169.3" y="142.8">Din</text>
<text x="176.4" y="142.8">Dout</text>
<text x="184.8" y="141.5">1</text>
<text x="217.7" y="141.5">4</text>
<text x="217.8" y="139">2</text>
<text x="222.6" y="140.2">Vdd</text>
<text x="222.6" y="142.8">Din</text>
<text x="229.7" y="142.8">Dout</text>
<text x="238.1" y="141.5">1</text>
<text x="70.4" y="145.3">Gnd</text>
<text x="78.2" y="144">3</text>
<text x="123.7" y="145.3">Gnd</text>
<text x="131.5" y="144">3</text>
<text x="177" y="145.3">Gnd</text>
<text x="184.8" y="144">3</text>
<text x="230.3" y="145.3">Gnd</text>
<text x="238.1" y="144">3</text>
<text x="1.8" y="169.4">D</text>
<text x="288.6" y="169.4">D</text>
<text x="235" y="175.5">Drawn by:</text>
<text x="235" y="178">Jacob Finger</text>
<text x="189.1" y="184.6">Date: 12/08/2024</text>
<text x="189.1" y="182.1">Sheet 3 of</text>
<text x="210.7" y="184.6">Time: 4:32:11 PM</text>
<text x="234.8" y="184.6">Revision: 1.2</text>
<text x="235" y="180.6">Liam McLaren</text>
<text x="35.6" y="191">1</text>
<text x="108.4" y="191">2</text>
<text x="181.5" y="191">3</text>
<text x="189.1" y="187.2">File:</text>
<text x="254.3" y="191">4</text>
</g>
<g font-size="2.3" fill="#800000">
<text x="39.8" y="16">+5V</text>
<text x="64.7" y="16">+4V3</text>
<text x="48.2" y="35">+4V3</text>
<text x="101.5" y="35">+4V3</text>
<text x="154.8" y="35">+4V3</text>
<text x="208.1" y="35">+4V3</text>
<text x="20.3" y="41.3">LED_DIN</text>
<text x="81.3" y="51.5">GND</text>
<text x="134.6" y="51.5">GND</text>
<text x="187.9" y="51.5">GND</text>
<text x="241.2" y="51.5">GND</text>
<text x="48.3" y="61.6">GND</text>
<text x="101.6" y="61.6">GND</text>
<text x="154.9" y="61.6">GND</text>
<text x="208.2" y="61.6">GND</text>
<text x="48.2" y="85.7">+4V3</text>
<text x="101.5" y="85.7">+4V3</text>
<text x="154.8" y="85.7">+4V3</text>
<text x="208.1" y="85.7">+4V3</text>
<text x="81.3" y="102.2">GND</text>
<text x="134.6" y="102.2">GND</text>
<text x="187.9" y="102.2">GND</text>
<text x="241.2" y="102.2">GND</text>
<text x="48.3" y="112.3">GND</text>
<text x="101.6" y="112.3">GND</text>
<text x="154.9" y="112.3">GND</text>
<text x="208.2" y="112.3">GND</text>
<text x="48.2" y="136.4">+4V3</text>
<text x="101.5" y="136.4">+4V3</text>
<text x="154.8" y="136.4">+4V3</text>
<text x="208.1" y="136.4">+4V3</text>
<text x="81.3" y="152.9">GND</text>
<text x="134.6" y="152.9">GND</text>
<text x="187.9" y="152.9">GND</text>
<text x="241.2" y="152.9">GND</text>
<text x="48.3" y="163.1">GND</text>
<text x="101.6" y="163.1">GND</text>
<text x="154.9" y="163.1">GND</text>
<text x="208.2" y="163.1">GND</text>
</g>
<g font-size="2.3" fill="#000080">
<text x="51.8" y="15.7">D1</text>
<text x="51.8" y="23.8">MDD-M7</text>
<text x="60.9" y="35">DS1</text>
<text x="114.2" y="35">DS2</text>
<text x="167.5" y="35">DS3</text>
<text x="220.8" y="35">DS4</text>
<text x="36.8" y="40.1">R13</text>
<text x="45.7" y="40.1">75</text>
<text x="90.1" y="40.1">R14</text>
<text x="99" y="40.1">75</text>
<text x="142.1" y="40.1">R15</text>
<text x="152.3" y="40.1">75</text>
<text x="195.4" y="40.1">R19</text>
<text x="205.6" y="40.1">75</text>
<text x="52.3" y="47.4">C30</text>
<text x="60.9" y="47.7">WS2812D-F5-1261</text>
<text x="105.6" y="47.4">C31</text>
<text x="114.2" y="47.7">WS2812D-F5-1261</text>
<text x="158.9" y="47.4">C32</text>
<text x="167.5" y="47.7">WS2812D-F5-1261</text>
<text x="212.2" y="47.4">C33</text>
<text x="220.8" y="47.7">WS2812D-F5-1261</text>
<text x="52.3" y="50">100nF</text>
<text x="105.6" y="50">100nF</text>
<text x="158.9" y="50">100nF</text>
<text x="212.2" y="50">100nF</text>
<text x="60.9" y="85.7">DS5</text>
<text x="114.2" y="85.7">DS6</text>
<text x="167.5" y="85.7">DS7</text>
<text x="220.8" y="85.7">DS8</text>
<text x="36.8" y="90.8">R21</text>
<text x="45.7" y="90.8">75</text>
<text x="88.8" y="90.8">R22</text>
<text x="99" y="90.8">75</text>
<text x="142.1" y="90.8">R23</text>
<text x="152.3" y="90.8">75</text>
<text x="196.7" y="90.8">R24</text>
<text x="205.6" y="90.8">75</text>
<text x="52.3" y="100.7">100nF</text>
<text x="52.3" y="98.1">C34</text>
<text x="60.9" y="98.4">WS2812D-F5-1261</text>
<text x="105.6" y="100.7">100nF</text>
<text x="105.6" y="98.1">C35</text>
<text x="114.2" y="98.4">WS2812D-F5-1261</text>
<text x="158.9" y="100.7">100nF</text>
<text x="158.9" y="98.1">C36</text>
<text x="167.5" y="98.4">WS2812D-F5-1261</text>
<text x="212.2" y="100.7">100nF</text>
<text x="212.2" y="98.1">C37</text>
<text x="220.8" y="98.4">WS2812D-F5-1261</text>
<text x="60.9" y="136.4">DS9</text>
<text x="114.2" y="136.4">DS10</text>
<text x="167.5" y="136.4">DS11</text>
<text x="220.8" y="136.4">DS12</text>
<text x="35.5" y="141.5">R25</text>
<text x="45.7" y="141.5">75</text>
<text x="90.1" y="141.5">R26</text>
<text x="99" y="141.5">75</text>
<text x="143.4" y="141.5">R27</text>
<text x="152.3" y="141.5">75</text>
<text x="196.7" y="141.5">R28</text>
<text x="205.6" y="141.5">75</text>
<text x="52.3" y="148.9">C38</text>
<text x="60.9" y="149.1">WS2812D-F5-1261</text>
<text x="105.6" y="148.9">C39</text>
<text x="114.2" y="149.1">WS2812D-F5-1261</text>
<text x="158.9" y="148.9">C40</text>
<text x="167.5" y="149.1">WS2812D-F5-1261</text>
<text x="212.2" y="148.9">C41</text>
<text x="220.8" y="149.1">WS2812D-F5-1261</text>
<text x="52.3" y="151.4">100nF</text>
<text x="105.6" y="151.4">100nF</text>
<text x="158.9" y="151.4">100nF</text>
<text x="212.2" y="151.4">100nF</text>
<text x="201.8" y="182.1">3</text>
<text x="195.4" y="187.2">SCH - LED Array.SchDoc</text>
</g>
<text font-size="2.3" fill="#666" x="204.3" y="168.1">36mA typical * 12 = 432mA - maximum current draw</text>
</svg>
